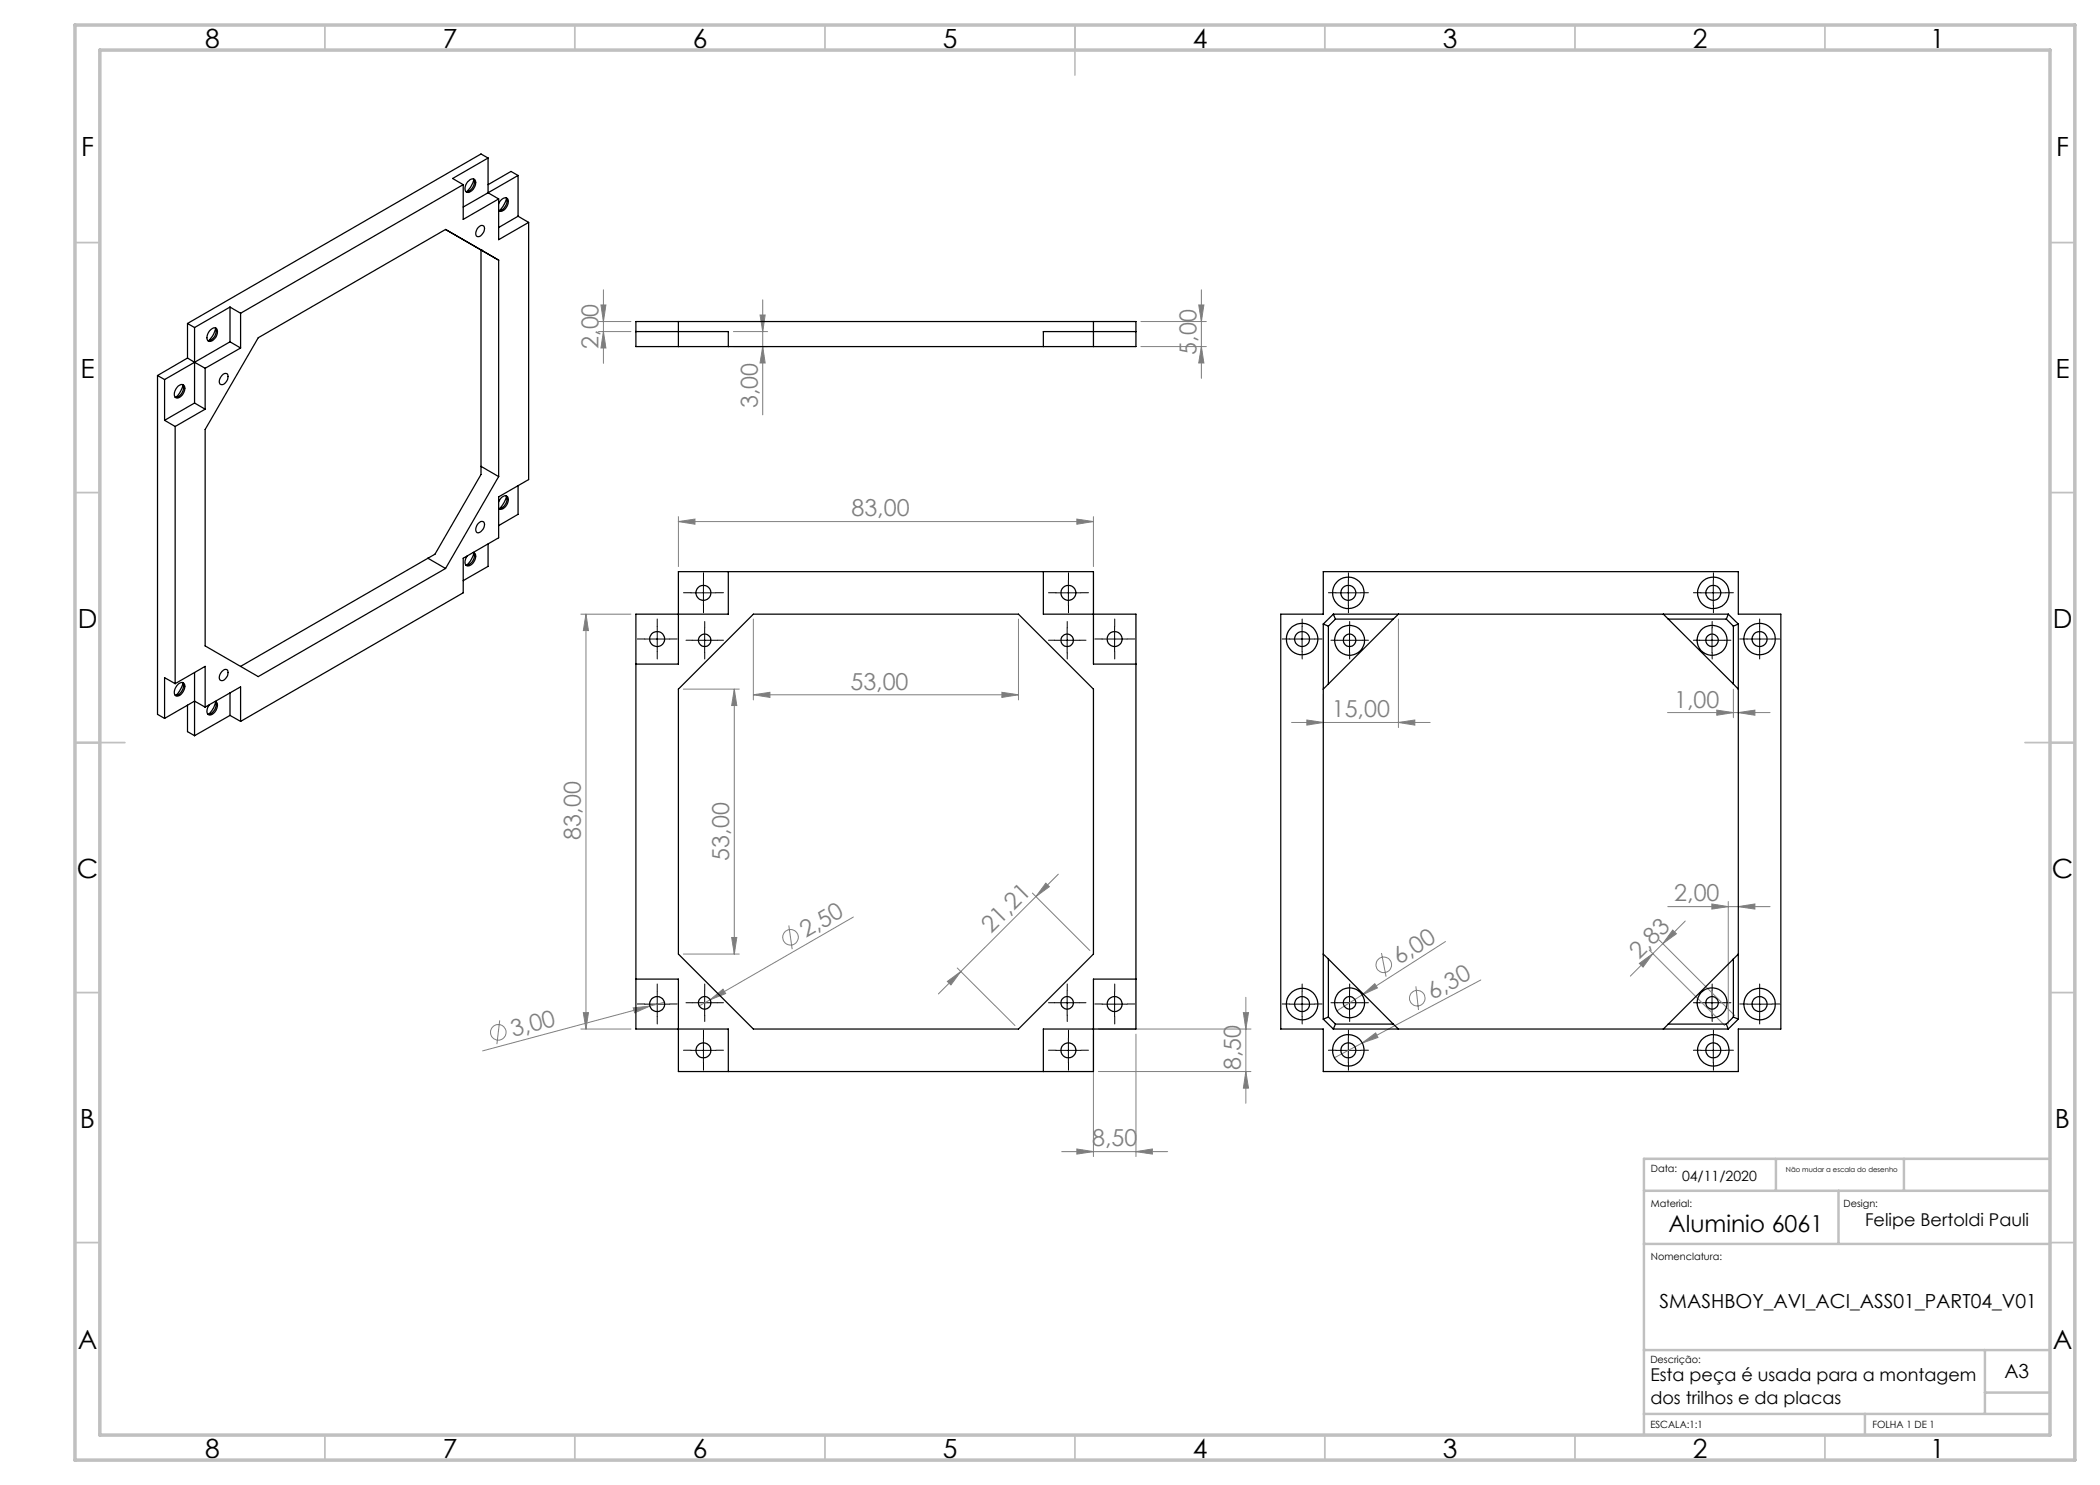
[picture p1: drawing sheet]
<svg xmlns="http://www.w3.org/2000/svg" width="420mm" height="297mm" viewBox="0 0 420 297" stroke-linecap="round" stroke-linejoin="round" font-family="sans-serif">
<g fill="none" stroke="#808080" stroke-width=".2">
<path d="M120.7 58v14.7M152.5 60v23M240.3 58v17.7M119.7 64.3h6.5M119.7 66.3h6.5M120.2 61h1l-.5 3.3zM120.7 66.3l.5 3.3h-1zM146.7 66.3h6.8M146.7 69.3h6.8M152 63h1l-.5 3.3zM152.5 69.3l.5 3.3h-1zM228.2 64.3h13.1"/>
<path d="M228.2 69.3h13.1M239.7 61h1.1l-.5 3.3zM240.3 69.3l.5 3.3h-1.1zM135.7 104.3l3.3-.5v1zM135.7 103.3v10M135.7 104.3h83M215.4 103.8l3.3 .5-3.3 .5zM218.7 103.3v10M116.2 122.8h10M117.2 122.8l.5 3.3h-1zM117.2 122.8v83M136.7 137.8h11.1"/>
<path d="M146.9 137.8l.5 3.3h-1.1zM146.9 137.8v53M150.7 139l3.3-.5v1zM150.7 123.8v16.2M150.7 139h53M200.4 138.5l3.3 .5-3.3 .5zM203.7 123.8v16.2M264.7 138.8v6.7M279.7 123.8v21.7M346.7 137.8v5.7M258.3 144.5h27.7M261.4 144l3.3 .5-3.3 .5z"/>
<path d="M279.7 144.5l3.3-.5v1zM333.5 142.5h20.5M343.4 142l3.3 .5-3.3 .5zM347.7 142.5l3.3-.5v1zM206.5 178.6l11.5 11.5M209.2 176.6l.7 .7-2.7 2zM211.7 174.8l-19.5 19.5M136.7 190.8h11.1M142 200l2.6-2.2 .5 .9zM142 200l-2.2 1.2M146.3 187.5h1.1l-.5 3.3zM157.8 185.1l.6 4.7"/>
<path d="M170.7 183.4l-28.7 16.6M189.5 196.3l2.7-2-2 2.7zM191.5 193.6l11.5 11.5M192.2 194.3l-4.5 4.5M249.2 199.5v21.2M272.5 199l2.5-2.3 .5 .9zM272.5 199l-5.1 3.2M276.3 190.6l.9 4.7M283.2 197.3l.5 4.7M289.1 188.3l-16.6 10.7M296.2 196l-23.7 12.6M327.9 192.7l2.7-2-2 2.7z"/>
<path d="M329.8 190l15.1 15.1M331.9 188l15.1 15.1M332.6 188.7l-6.5 6.5M333.6 181.3h20.4M334.5 186l.8 .8-2.7 1.9zM337 184.2l-4.4 4.5M342.4 180.8l3.3 .5-3.3 .5zM345.7 180.3v24.5M347.7 181.3l3.3-.5v1zM99.9 204.1l-.5 4.7M116.2 205.8h10M116.7 202.5h1l-.5 3.3z"/>
<path d="M126.6 201.6l3.4-.4-3.1 1.4zM130 201.2l-33.5 9M132.9 200.4l-2.9 .8M218.7 206.8v24.5M219.7 214.3h30.5M219.7 205.8h30.5M227.2 206.8v24.5M248.7 202.5h1l-.5 3.3zM249.2 214.3l.5 3.3h-1zM272.5 208.6l2.6-2 .5 .9zM272.5 208.6l-5.6 3M212.3 230.3h21.2"/>
<path d="M215.4 229.8l3.3 .5-3.3 .5zM227.2 230.3l3.3-.5v1z"/>
<circle cx="158.1" cy="187.5" r="1.56"/>
<circle cx="276.8" cy="193" r="1.55"/>
<circle cx="283.4" cy="199.6" r="1.57"/>
<circle cx="99.7" cy="206.5" r="1.56"/>
</g>
<g fill="none" stroke="#000" stroke-width=".2" stroke-dasharray="15.2 1.3 1.3 1.3">
<path d="M138.2 118.5h-1.5M140.7 116v-1.5M143.2 118.5h1.5M211.2 118.5h-1.5M213.7 116v-1.5M216.2 118.5h1.5M267.2 118.5h-1.5M269.7 116v-1.5M272.2 118.5h1.5M340.2 118.5h-1.5M342.7 116v-1.5M345.2 118.5h1.5"/>
<path d="M128.9 127.8h-1.5M131.4 125.3v-1.5M131.4 130.3v1.5M133.9 127.8h1.5M138.4 128h-1.2M140.7 121v1.5M140.9 125.5v-1.2M140.9 130.5v1.3M143.4 128h1.3M210.9 128h-1.2M213.4 125.5v-1.2M213.4 130.5v1.3"/>
<path d="M213.7 121v1.5M215.9 128h1.3M220.4 127.8h-1.5M222.9 125.3v-1.5M222.9 130.3v1.5M225.4 127.8h1.5M257.9 127.8h-1.5M260.4 125.3v-1.5M260.4 130.3v1.5M262.9 127.8h1.5M267.4 128h-1.2M269.7 121v1.5"/>
<path d="M269.9 125.5v-1.2M269.9 130.5v1.3M272.4 128h1.3M339.9 128h-1.2M342.4 125.5v-1.2M342.4 130.5v1.3M342.7 121v1.5M344.9 128h1.3M349.4 127.8h-1.5M351.9 125.3v-1.5M351.9 130.3v1.5M354.4 127.8h1.5"/>
<path d="M131.4 198.3v-1.5M140.9 198v-1.2M213.4 198v-1.2M222.9 198.3v-1.5M260.4 198.3v-1.5M269.9 198v-1.2M342.4 198v-1.2M351.9 198.3v-1.5M128.9 200.8h-1.5M131.4 203.3v1.5M133.9 200.8h1.5M138.2 210h-1.5"/>
<path d="M138.4 200.5h-1.2M140.7 207.5v-1.5M140.7 212.5v1.5M140.9 203v1.3M143.2 210h1.5M143.4 200.5h1.3M210.9 200.5h-1.2M211.2 210h-1.5M213.4 203v1.3M213.7 207.5v-1.5M213.7 212.5v1.5M215.9 200.5h1.3"/>
<path d="M216.2 210h1.5M220.4 200.8h-1.5M222.9 203.3v1.5M225.4 200.8h1.5M257.9 200.8h-1.5M260.4 203.3v1.5M262.9 200.8h1.5M267.2 210h-1.5M267.4 200.5h-1.2M269.7 207.5v-1.5M269.7 212.5v1.5M269.9 203v1.3"/>
<path d="M272.2 210h1.5M272.4 200.5h1.3M339.9 200.5h-1.2M340.2 210h-1.5M342.4 203v1.3M342.7 207.5v-1.5M342.7 212.5v1.5M344.9 200.5h1.3M345.2 210h1.5M349.4 200.8h-1.5M351.9 203.3v1.5M354.4 200.8h1.5"/>
</g>
<g fill="none" stroke="#000" stroke-width=".2">
<path d="M138.2 118.6h5M140.7 116.1v5M211.2 118.6h5M213.7 116.1v5M267.2 118.6h5M269.7 116.1v5M340.1 118.6h5.1M342.7 116.1v5M128.9 127.8h5M131.4 125.3v5M138.4 128.1h5M140.9 125.6v5"/>
<path d="M210.9 128.1h5M213.4 125.6v5M220.4 127.8h5M222.9 125.3v5M257.9 127.8h5M260.4 125.3v5M267.4 128.1h5M269.9 125.6v5M339.9 128.1h5M342.4 125.6v5M349.4 127.8h5M351.9 125.3v5"/>
<path d="M131.4 198.3v5M140.9 198.1v5M213.4 198.1v5M222.9 198.3v5M260.4 198.3v5M269.9 198.1v5M342.4 198.1v5M351.9 198.3v5M128.9 200.8h5M138.2 210.1h5M138.4 200.6h5M140.7 207.6v5"/>
<path d="M210.9 200.6h5M211.2 210.1h5M213.7 207.6v5M220.4 200.8h5M257.9 200.8h5M267.2 210.1h5M267.4 200.6h5M269.7 207.6v5M339.9 200.6h5M340.1 210.1h5.1M342.7 207.6v5M349.4 200.8h5"/>
</g>
<g fill="none" stroke="#c0c0c0" stroke-width=".35">
<path d="M65 5v5M115 5v5M165 5v5M215 5v10M265 5v5M315 5v5M365 5v5M15 48.5h5M410 48.5h5M15 98.5h5M410 98.5h5M15 148.5h10"/>
<path d="M405 148.5h10M15 198.5h5M410 198.5h5M15 248.5h5M410 248.5h5M65 287v5M115 287v5M165 287v5M215 287v5M265 287v5M315 287v5M365 287v5"/>
</g>
<path d="M328.8 238.2h81.2M355.2 231.8v6.4M367.7 238.2v10.6M380.8 231.8v6.4M410 231.8h-81.2v55.2M328.8 248.8h81.2M328.8 270h81.2M397 270v12.8M397 278.5h13M328.8 282.8h81.2M373 282.8v4.2" fill="none" stroke="#c0c0c0" stroke-width=".5"/>
<path d="M15 5h400v287h-400zM20 10h390v277h-390z" fill="none" stroke="#c0c0c0" stroke-width=".7"/>
<g fill="#808080">
<path d="M126.6 201.6l3.4-.4-3.1 1.4z"/>
<path d="M272.5 208.6l2.6-2 .5 .9z"/>
<path d="M142 200l2.6-2.2 .5 .9z"/>
<path d="M272.5 199l2.5-2.3 .5 .9z"/>
<path d="M227.2 230.3l3.3-.5v1zM215.4 229.8l3.3 .5-3.3 .5z"/>
<path d="M261.4 144l3.3 .5-3.3 .5zM279.7 144.5l3.3-.5v1zM342.4 180.8l3.3 .5-3.3 .5zM347.7 181.3l3.3-.5v1z"/>
<path d="M150.7 139l3.3-.5v1zM200.4 138.5l3.3 .5-3.3 .5z"/>
<path d="M135.7 104.3l3.3-.5v1zM215.4 103.8l3.3 .5-3.3 .5z"/>
<path d="M334.5 186l.8 .8-2.7 1.9zM327.9 192.7l2.7-2-2 2.7zM209.2 176.6l.7 .7-2.7 2zM189.5 196.3l2.7-2-2 2.7z"/>
<path d="M249.2 214.3l.5 3.3h-1zM248.7 202.5h1l-.5 3.3zM146.3 187.5h1.1l-.5 3.3zM146.9 137.8l.5 3.3h-1.1z"/>
<path d="M117.2 122.8l.5 3.3h-1zM116.7 202.5h1l-.5 3.3zM120.2 61h1l-.5 3.3zM120.7 66.3l.5 3.3h-1zM152 63h1l-.5 3.3zM152.5 69.3l.5 3.3h-1z"/>
<path d="M239.7 61h1.1l-.5 3.3zM240.3 69.3l.5 3.3h-1.1z"/>
<path d="M343.4 142l3.3 .5-3.3 .5zM347.7 142.5l3.3-.5v1z"/>
</g>
<g fill="none" stroke="#000" stroke-width=".25">
<path d="M92.6 36.9v7l7.1-4.1M92.6 36.9l-44.5 25.7M93.5 36.4l.3-.3a.75 .75 0 0 1 1-.3 .75 .75 0 0 1 .3 1.1 1.66 1.66 0 0 1-1.8 1.5 1.42 1.42 0 0 1 .2-2zM94.7 35.8a1.87 1.87 0 0 1-1.5 2.5M94.8 35.9l-.7 1.6-.8 .8M97.6 31.6l-1.4-.8-58.7 33.9M97.6 31.6l-7.1 4.1 2.1 1.2M97.6 31.6v7l2.1 1.2M99.7 39.8v8.1l6-3.4M101.2 39.5a1.86 1.86 0 0 1-1.4 2.6h-.1a1.31 1.31 0 0 0 1.8-1.1l.1-.4a.75 .75 0 0 0-.2-1 .75 .75 0 0 0-1.1 .3l-.6 .8M101.3 39.7l-.7 1.6-.7 .8M103.6 35.1l-11 6.3"/>
<path d="M103.6 35.1v8.1M103.6 35.1l-1.4-.8-4.6 2.6M95.6 45.5a.65 .65 0 0 1 .8-.4 .65 .65 0 0 1 .5 .6 1.56 1.56 0 0 1-1.5 1.6 1.21 1.21 0 0 1 .2-1.8zM96.2 50h.1M96.2 50v44.9l-9.2 15.9-1.4 .9M103.6 43.2l-3.9 2.3M103.6 43.2l2.1 1.3M105.7 44.5v51.4l-6 3.5v8.2l-7.1 4.1v6.9l-44.5 25.7M31.5 75.1v67.8l1.4 .8M31.5 75.1l1.4 .8M32.9 75.9v8.2M35.6 77.2a.76 .76 0 0 1 1.1-.2 .76 .76 0 0 1 .2 1 1.68 1.68 0 0 1-1.7 1.5 1.68 1.68 0 0 1 .4-2.3z"/>
<path d="M36.5 76.9a1.87 1.87 0 0 1-1.5 2.6M36.6 77l-.7 1.7-.7 .8M37.5 64.7l1.4 .8M37.5 71.6l3.5 2.1M37.5 71.6l-6 3.5M37.5 64.7v6.9M38.9 65.5v15.1M41 73.7v8.1M42.2 65.9a.74 .74 0 0 1 1-.3 .74 .74 0 0 1 .3 1.1 1.68 1.68 0 0 1-1.8 1.5 1.65 1.65 0 0 1 .5-2.3zM43.1 65.6a1.87 1.87 0 0 1-1.5 2.6M43.1 65.7l-.4 1.1-1 1.4M44.4 75.1a.65 .65 0 0 1 .9-.4 .65 .65 0 0 1 .3 .9 1.19 1.19 0 0 1-1.6 1.2l-.1-.8z"/>
<path d="M46 61.4l2.1 1.2M46 61.4l-7.1 4.1M46 68.4l-13.1 7.5M46 61.4v7M46 68.4l2.1 1.2M48.1 62.6v7M48.1 69.6l-7.1 4.1M127.2 64.3h100v5h-100zM127.2 66.3h18.5v3M135.7 64.3v5M218.7 64.3v5M227.2 66.3h-18.5v3"/>
<path d="M32.9 84.1l2.1 1.2M35 85.3v51.4M38.9 80.6l-6 3.5M38.9 80.6l2.1 1.2M41 81.8l-6 3.5M96.2 93.3l3.5 2M99.7 95.3v-43.3l-10.6-6.1-37.5 21.7-10.6 18.3v43.3l10.6 6.1 37.5-21.6M99.7 95.3l-10.6 18.4M101.2 99.2a1.87 1.87 0 0 1-1.5 2.5M101.3 99.3l-.4 1.1-1 1.3M103.6 97.2v5.7l-3.9 2.2M85.6 111.7l3.5 2"/>
<path d="M85.6 111.7l-37.5 21.6M94.7 110.5a.96 .96 0 0 1 .3 1.4 1.32 1.32 0 0 1-1.9 1.1l-.1-.9 .5-.9M94.7 110.5a1.87 1.87 0 0 1-1.5 2.6M94.8 110.6l-.5 1.2-1 1.3M95.6 104.7a.65 .65 0 0 1 .8-.4 .65 .65 0 0 1 .5 .6 1.63 1.63 0 0 1-1.5 1.6l-.2-.3v-.6zM97.6 108.8v4.5l-5 2.8M99.7 100.4a1.26 1.26 0 0 1 1.8-1 1.95 1.95 0 0 1-1.4 2.5l-.4-.2M145.7 114.3v8.5h-18.5v83h18.5v8.5M208.7 114.3v8.5h18.5v83h-18.5v8.5M35 136.7l6-3.4v8.1M35 136.7l-2.1-1.2v8.2M35.6 136.8a.75 .75 0 0 1 1.1-.2 .75 .75 0 0 1 .2 1 1.68 1.68 0 0 1-1.7 1.6 1.68 1.68 0 0 1 .4-2.4z"/>
<path d="M36.5 136.5a1.85 1.85 0 0 1-1.5 2.6M36.6 136.6l-.7 1.7-.7 .8M38.9 134.5v12.6M44.4 134.3a.63 .63 0 0 1 .7-.4 .63 .63 0 0 1 .5 .6 1.51 1.51 0 0 1-1.4 1.6 1.14 1.14 0 0 1 .2-1.8zM46 138.6v4.5M127.2 132.8h8.5v-18.5h83v18.5h8.5M135.7 137.8l15-15h53l15 15v53l-15 15h-53l-15-15zM256.2 122.8h8.5v-8.5h83v8.5h8.5v83h-8.5v8.5h-83v-8.5h-8.5zM264.7 124.8v79M264.7 124.8l1 .4M265.7 125.2v11.6M266.7 122.8h79"/>
<path d="M266.7 122.8l-2 2M266.7 122.8l.4 1M267.1 123.8l-1.4 1.4M267.1 123.8h11.6M278.7 123.8l-14 14M279.7 122.8l-1 1M332.7 122.8l14 14M333.7 123.8h11.6M345.3 123.8l1.4 1.4M345.7 122.8l2 2M345.7 122.8l-.4 1M346.7 136.8l1 1"/>
<path d="M346.7 125.2v11.6M347.7 124.8v79M347.7 124.8l-1 .4M37.5 141v5.3l1.4 .8M41 141.4l7.1-4v6.9M41 141.4l-2.1-1.2-6 3.5M41.9 141l-.5 .9a.75 .75 0 0 0 .3 1 .75 .75 0 0 0 1-.2 1.74 1.74 0 0 0 .5-2.4h-.2a1.81 1.81 0 0 1-1.4 2.5M43.1 140.4l-.4 1.2-1 1.3M46 143.1l-7.1 4M46 143.1l2.1 1.2M127.2 195.8h8.5v18.5h83v-18.5h8.5M264.7 190.8l1 1"/>
<path d="M265.7 191.8v11.6M265.7 191.8l13 13M346.7 191.8v11.6M347.7 190.8l-15 15M264.7 203.8l2 2M265.7 203.4l-1 .4M265.7 203.4l1.4 1.4M266.7 205.8h79M267.1 204.8l-.4 1M267.1 204.8h11.6M278.7 204.8l1 1M333.7 204.8h11.6"/>
<path d="M345.3 204.8l.4 1M346.7 203.4l-1.4 1.4M346.7 203.4l1 .4M347.7 203.8l-2 2"/>
<circle cx="140.7" cy="118.6" r="1.51"/>
<circle cx="213.7" cy="118.6" r="1.51"/>
<circle cx="269.7" cy="118.6" r="3.1"/>
<circle cx="269.7" cy="118.6" r="1.49"/>
<circle cx="342.7" cy="118.6" r="3.2"/>
<circle cx="342.7" cy="118.6" r="1.51"/>
<circle cx="131.4" cy="127.8" r="1.51"/>
<circle cx="140.9" cy="128.1" r="1.24"/>
<circle cx="213.4" cy="128.1" r="1.24"/>
<circle cx="222.9" cy="127.8" r="1.51"/>
<circle cx="260.4" cy="127.8" r="1.51"/>
<circle cx="260.4" cy="127.8" r="3.1"/>
<circle cx="269.9" cy="128.1" r="3"/>
<circle cx="269.9" cy="128.1" r="1.24"/>
<circle cx="342.4" cy="128.1" r="3"/>
<circle cx="342.4" cy="128.1" r="1.24"/>
<circle cx="351.9" cy="127.8" r="3.2"/>
<circle cx="351.9" cy="127.8" r="1.51"/>
<circle cx="131.4" cy="200.8" r="1.5"/>
<circle cx="140.7" cy="210.1" r="1.51"/>
<circle cx="140.9" cy="200.6" r="1.24"/>
<circle cx="213.4" cy="200.6" r="1.24"/>
<circle cx="213.7" cy="210.1" r="1.51"/>
<circle cx="222.9" cy="200.8" r="1.5"/>
<circle cx="260.4" cy="200.8" r="1.5"/>
<circle cx="260.4" cy="200.8" r="3.1"/>
<circle cx="269.7" cy="210.1" r="3.1"/>
<circle cx="269.7" cy="210.1" r="1.49"/>
<circle cx="269.9" cy="200.6" r="3"/>
<circle cx="269.9" cy="200.6" r="1.24"/>
<circle cx="342.4" cy="200.6" r="3"/>
<circle cx="342.4" cy="200.6" r="1.24"/>
<circle cx="342.7" cy="210.1" r="3.1"/>
<circle cx="342.7" cy="210.1" r="1.51"/>
<circle cx="351.9" cy="200.8" r="1.5"/>
<circle cx="351.9" cy="200.8" r="3.2"/>
</g>
<g font-size="5.3">
<text x="41" y="9.5">8</text>
<text x="88.5" y="9.5">7</text>
<text x="138.5" y="9.5">6</text>
<text x="188.5" y="9.5">5</text>
<text x="238.5" y="9.5">4</text>
<text x="288.5" y="9.5">3</text>
<text x="338.5" y="9.5">2</text>
<text x="386" y="9.5">1</text>
<text x="16.2" y="31.3">F</text>
<text x="411.2" y="31.3">F</text>
<text x="16.1" y="75.5">E</text>
<text x="411.1" y="75.5">E</text>
<text x="15.5" y="125.5">D</text>
<text x="410.5" y="125.5">D</text>
<text x="15.4" y="175.5">C</text>
<text x="410.4" y="175.5">C</text>
<text x="16" y="225.5">B</text>
<text x="411" y="225.5">B</text>
<text x="15.5" y="269.8">A</text>
<text x="410.5" y="269.8">A</text>
<text x="41" y="291.5">8</text>
<text x="88.5" y="291.5">7</text>
<text x="138.5" y="291.5">6</text>
<text x="188.5" y="291.5">5</text>
<text x="238.5" y="291.5">4</text>
<text x="288.5" y="291.5">3</text>
<text x="338.5" y="291.5">2</text>
<text x="386" y="291.5">1</text>
</g>
<g font-size="4.7" fill="#808080">
<text x="119.7" y="69.8" transform="rotate(-90 119.7 69.8)">2,00</text>
<text x="239.3" y="70.9" transform="rotate(-90 239.3 70.9)">5,00</text>
<text x="151.5" y="81.7" transform="rotate(-90 151.5 81.7)">3,00</text>
<text x="170.3" y="103.3">83,00</text>
<text x="170.1" y="137.9">53,00</text>
<text x="266.4" y="143.5">15,00</text>
<text x="334.8" y="141.5">1,00</text>
<text x="116.2" y="167.9" transform="rotate(-90 116.2 167.9)">83,00</text>
<text x="145.9" y="172.1" transform="rotate(-90 145.9 172.1)">53,00</text>
<text x="334.9" y="180.3">2,00</text>
<text x="161.2" y="187.6" transform="rotate(-30 161.2 187.6)">2,50</text>
<text x="198.2" y="186.8" transform="rotate(-45 198.2 186.8)">21,21</text>
<text x="279.9" y="193" transform="rotate(-33 279.9 193)">6,00</text>
<text x="327.8" y="192" transform="rotate(-45 327.8 192)">2,83</text>
<text x="286.5" y="199.9" transform="rotate(-28 286.5 199.9)">6,30</text>
<text x="102.6" y="207.4" transform="rotate(-15 102.6 207.4)">3,00</text>
<text x="248.2" y="214.1" transform="rotate(-90 248.2 214.1)">8,50</text>
<text x="218.4" y="229.3">8,50</text>
</g>
<text font-size="4.7" x="333.7" y="246.4">Aluminio 6061</text>
<g font-size="3.9">
<text x="331.9" y="261.6">SMASHBOY_AVI_ACI_ASS01_PART04_V01</text>
<text x="400.9" y="275.5">A3</text>
</g>
<g font-size="3.5">
<text x="373" y="245.2">Felipe Bertoldi Pauli</text>
<text x="330.1" y="276.3">Esta peça é usada para a montagem</text>
<text x="330.1" y="280.8">dos trilhos e da placas</text>
</g>
<text font-size="2.8" x="336.4" y="236.2">04/11/2020</text>
<g font-size="2">
<text x="330.2" y="234.4">Data:</text>
<text x="330.2" y="241.4">Material:</text>
<text x="368.7" y="241.4">Design:</text>
<text x="330.2" y="251.9">Nomenclatura:</text>
<text x="330.1" y="272.5">Descrição:</text>
<text x="330.1" y="285.6">ESCALA:1:1</text>
<text x="374.5" y="285.6">FOLHA 1 DE 1</text>
</g>
<text font-size="1.4" x="357.2" y="234.4">Não mudar a escala do desenho</text>
</svg>
